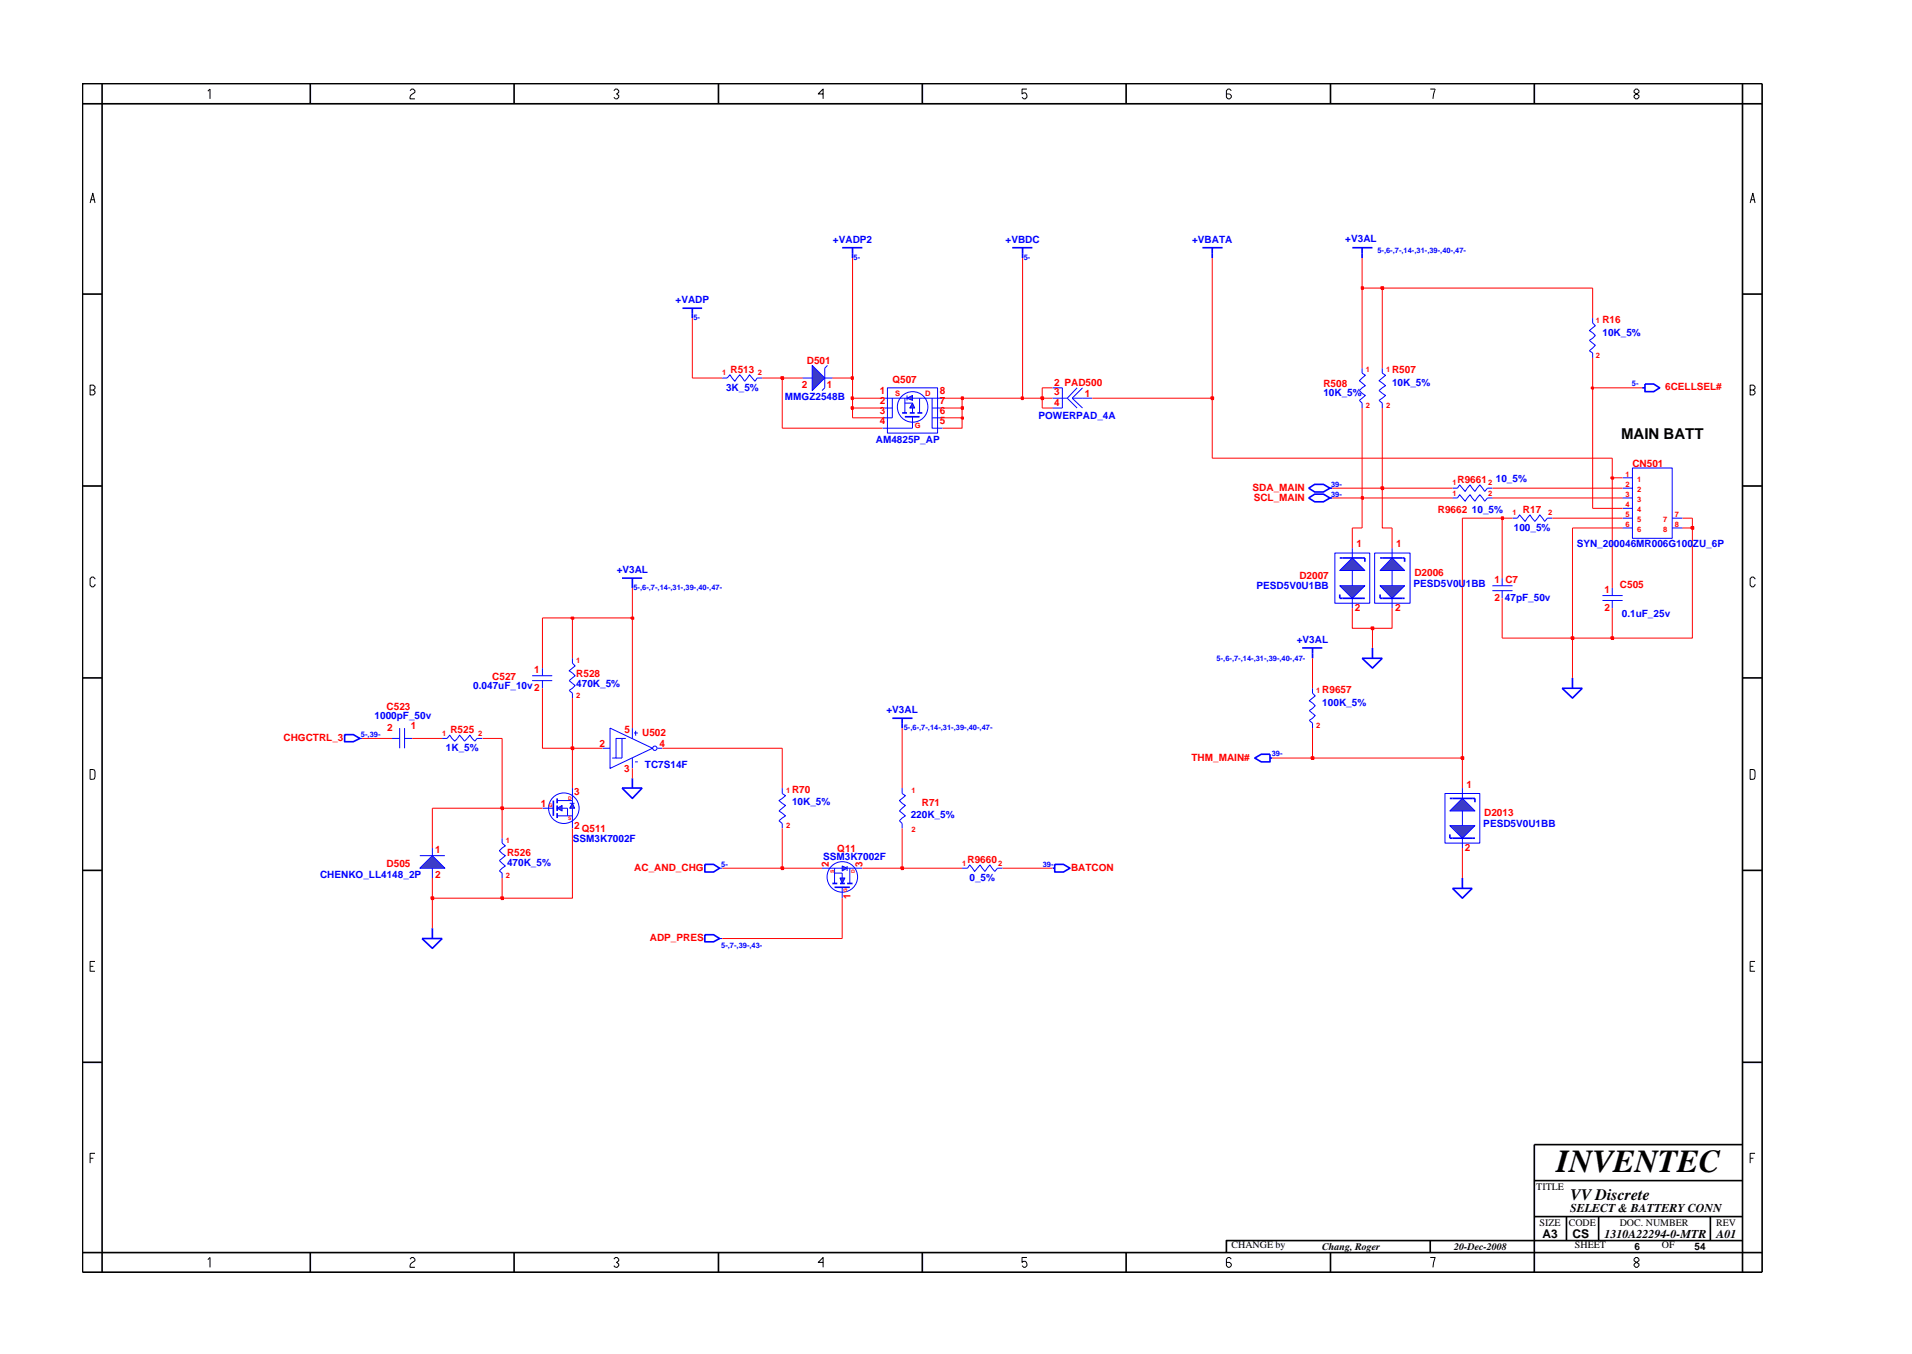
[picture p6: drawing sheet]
<svg xmlns="http://www.w3.org/2000/svg" width="297mm" height="210mm" viewBox="0 0 297 210" stroke-linecap="round" stroke-linejoin="round" font-family="sans-serif">
<g fill="none" stroke="#00f" stroke-width=".16">
<path d="M112.2 58.7h.8l.4-.5 .8 1 .7-1 .8 1 .7-1 .9 1 .3-.5h.8M124.7 58.7h1.5M128.1 58.7h1.2M128.6 56.8l-.5 .4v3l-.4 .4M211.6 57.2v.7l.5 .4-.9 .8 .9 .8-.9 .7 .9 .8-.9 .8 .4 .4v.8M247.4 49.4v.8l.4 .4-.9 .7 .9 .8-.9 .8 .9 .7-.9 .9 .5 .3v.8M225.7 77.3h.7l.4-.5 .8 1 .8-1 .7 1 .8-1 .8 1 .4-.5h.7M252.1 74.2h1.5M252.1 77.3h1.5M252.1 75.8h1.5M252.1 78.9h1.5M253.6 72.7h6.2v10.9h-6.2z"/>
<path d="M252.1 80.5h1.5M252.1 82h1.5M259.8 80.5h1.6M259.8 82h1.6M88.9 102.2v.8l.5 .4-1 .8 1 .7-1 .8 1 .8-1 .7 .5 .4v.8M121.5 122.4v.8l.5 .4-1 .7 1 .8-1 .8 1 .8-1 .8 .5 .4v.7"/>
</g>
<path d="M203.3 77.3l.9-.6h1.4l1 .6-1 .6h-1.4zM206.6 77.3h.4M211.6 102.2h3.1l-1.5 1.5zM213.2 100.6v1.6" fill="none" stroke="#00f" stroke-width=".25"/>
<path d="M126.2 56.8l1.9 1.9-1.9 1.9z" fill="#3c3cc8"/>
<g fill="none" stroke="#00f" stroke-width=".16">
<path d="M126.2 56.8l1.9 1.9-1.9 1.9zM141.8 64.7v1.8M248.9 92.5h3.2M248.9 93.2h3.2M250.5 91.3v1.2M250.5 93.2v1.2M93.6 116.2h1.2M94.8 113.1l6.6 3.1-6.6 3.1zM96.6 114.7v3h-.9M97.2 114.7h-1.5v3h-.6M98.2 113.1v1.6M98.2 117.7v1.6"/>
<path d="M98.5 113.8h.6M98.7 118.3h.4M98.7 113.5v.7M102.1 116.2h.8M78 130.2v.7l.5 .4-.9 .8 .9 .8-.9 .7 .9 .9-.9 .7 .4 .4v.7M140.2 122.4v.8l.5 .4-1 .7 1 .8-1 .8 1 .8-1 .8 .5 .4v.7"/>
<circle cx="101.7" cy="116.2" r=".34"/>
</g>
<path d="M157.3 38.5h3.1M158.9 38.5v1.6M186.8 38.5h3.1M188.3 38.5v1.6M140.6 64.7h2.3M65.6 145.7h3.1l-1.5 1.6zM67.2 144.1v1.6" fill="none" stroke="#00f" stroke-width=".25"/>
<path d="M140.9 61.8l.9-.4v.8z" fill="#3c3cc8"/>
<path d="M140.9 61.8l.9-.4v.8zM140.9 61.4v.8" fill="none" stroke="#00f" stroke-width=".16"/>
<path d="M141.8 62.6l.3 .8h-.8z" fill="#3c3cc8"/>
<g fill="none" stroke="#00f" stroke-width=".16">
<path d="M214.7 57.2v.7l.6 .4-1.1 .8 1.1 .8-1.1 .7 1.1 .8-1.1 .8 .5 .4v.8M137.1 61.8h3.8M137.1 63.4h1.5M137.1 66.5h4.7M137.9 60.2h7.8v7.1h-7.8zM138.6 61.8v3.1h-1.5M140.6 61.8v2.3M140.6 62.6h1.2M141.8 62.6l.3 .8h-.8zM141.8 61.8h4.6M141.8 63.4v.7M142.9 61.8v2.3"/>
<path d="M144.8 64.9h1.6M144.8 61.8v4.7h1.6M144.8 63.4h1.6M55.9 114.7h.3M65.2 132.9h3.9M67.2 131.7v1.2M67.2 134.8v1.5M111.8 145.7h.4"/>
<circle cx="141.8" cy="63.2" r="2.37"/>
</g>
<g fill="none" stroke="#00f" stroke-width=".25">
<path d="M130.8 38.5h3.2M132.4 38.5v1.6M210.1 38.5h3.1M211.6 38.5v1.6M106 47.9h3.1M107.6 47.9v1.5M140.2 64.1h.7M141.3 64.1h.8M142.5 64.1h.8M96.6 89.8h3.2M98.2 89.8v1.5M53.5 114.1h1.4l1 .6-1 .5h-1.4z"/>
<path d="M202.3 100.6h3.1M203.9 100.6v1.6M163.5 134.8h.4M163.9 134.2h1.3l1 .6-1 .6h-1.3zM225.7 138h3l-1.5 1.5zM227.2 136.3v1.7M109.5 145.1h1.4l.9 .6-.9 .5h-1.4z"/>
</g>
<path d="M65.2 134.8l2-1.9 1.9 1.9z" fill="#3c3cc8"/>
<path d="M235 80.5h.7l.4-.5 .8 1 .8-1 .7 1 .8-1 .8 1 .4-.5h.8M60.9 114.7h1.2M62.1 113.1v3.1M62.9 113.1v3.1M62.9 114.7h1.1M68.7 114.7h.8l.4-.5 .7 .9 .8-.9 .8 .9 .8-.9 .8 .9 .3-.4h.9M65.2 134.8l2-1.9 1.9 1.9zM130.8 137.8v1.7" fill="none" stroke="#00f" stroke-width=".16"/>
<g fill="none" stroke="#00f" stroke-width=".25">
<path d="M255.6 59.6h1.3l.9 .6-.9 .6h-1.3zM203.3 75.8l.9-.6h1.4l1 .6-1 .6h-1.4zM206.6 75.8h.4M255.1 60.2h.5M138.6 111.5h3.2M140.2 111.5v1.6M194.9 117.7l1-.6h1.4v1.2h-1.4zM197.3 117.7h.3M242.7 106.9h3.1l-1.5 1.5zM244.3 105.3v1.6M96.6 122.4h3.2l-1.6 1.6zM98.2 120.8v1.6"/>
<path d="M129.7 137.8h2.3"/>
</g>
<path d="M130.8 134.5l.8 .3-.8 .4z" fill="#3c3cc8"/>
<path d="M130.8 134.5l.8 .3-.8 .4zM131.6 134.5v.7" fill="none" stroke="#00f" stroke-width=".16"/>
<path d="M130.5 136.3h.8l-.5 .9z" fill="#3c3cc8"/>
<g fill="none" stroke="#00f" stroke-width=".16">
<path d="M127.7 134.8h3.1M129.7 134.8v2.4M129.7 135.6h1.1v.7M130.5 136.3h.8l-.5 .9zM131.6 134.8h2.4M132 134.8v2.4"/>
<circle cx="130.9" cy="136.2" r="2.37"/>
</g>
<path d="M129.3 137.2h.8M130.5 137.2h.8M131.6 137.2h.8" fill="none" stroke="#00f" stroke-width=".25"/>
<path d="M214.4 91h3.8l-1.9 1.9z" fill="#3c3cc8"/>
<path d="M214.4 91h3.8l-1.9 1.9z" fill="none" stroke="#00f" stroke-width=".16"/>
<path d="M216.3 86.6l1.9 2h-3.8z" fill="#3c3cc8"/>
<g fill="none" stroke="#00f" stroke-width=".16">
<path d="M163.5 61.8h2.3M163.5 60.2h1.5v3.2h-1.5M165.8 61.8l1.5 1.6M166.6 61.8h3.1M166.6 61.8l1.6 1.6M167.3 60.2l-1.5 1.6M168.2 60.2l-1.6 1.6M213.6 85.9h5.5v7.8h-5.5zM216.3 86.6l1.9 2h-3.8zM216.3 85.1v1.5M216.3 88.6v2.4M216.3 92.9v1.5"/>
<path d="M231.8 91h3.2M231.8 91.7h3.2M233.4 89.8v1.2M233.4 91.7v1.2M82.7 105.7h3.1M82.7 104.9h3.1M84.3 103.7v1.2M84.3 105.7v1.2M203.9 106.9v.7l.4 .5-.9 .7 .9 .8-.9 .7 .9 .8-.9 .8 .5 .4v.8M84.3 125.5h1.7M111.8 134.8h.4"/>
</g>
<path d="M214.4 92.3v.6h3.8M214.4 86.6h3.8v.6M86 124.3v2.4M109.5 134.2h1.4l.9 .6-.9 .6h-1.4z" fill="none" stroke="#00f" stroke-width=".25"/>
<path d="M88.9 124.7l.4 .8h-.8z" fill="#3c3cc8"/>
<path d="M88.5 124.7h.8M88.9 124.7l.4 .8h-.8z" fill="none" stroke="#00f" stroke-width=".16"/>
<path d="M86.6 125.5l.7-.4v.8z" fill="#3c3cc8"/>
<g fill="none" stroke="#00f" stroke-width=".16">
<path d="M86.6 124.3h2.3M86.6 125.5l.7-.4v.8zM86.6 126.7h2.3M87.3 125.5h.9v1.2M88.9 122.4v2.3M88.9 125.5v3.1"/>
<circle cx="87.6" cy="125.5" r="2.37"/>
</g>
<path d="M86.6 124v.7M86.6 125.1v.8M86.6 126.3v.7" fill="none" stroke="#00f" stroke-width=".25"/>
<path d="M208.1 91h3.9l-1.9 1.9z" fill="#3c3cc8"/>
<path d="M208.1 91h3.9l-1.9 1.9z" fill="none" stroke="#00f" stroke-width=".16"/>
<path d="M208.1 88.6l2-2 1.9 2z" fill="#3c3cc8"/>
<path d="M207.4 85.9h5.4v7.8h-5.4zM208.1 88.6l2-2 1.9 2zM210.1 85.1v1.5M210.1 88.6v2.4M210.1 92.9v1.5" fill="none" stroke="#00f" stroke-width=".16"/>
<path d="M208.1 86.6h3.9v.6M208.1 92.3v.6h3.9" fill="none" stroke="#00f" stroke-width=".25"/>
<path d="M225.2 128.2h3.9l-1.9 2z" fill="#3c3cc8"/>
<path d="M225.2 128.2h3.9l-1.9 2z" fill="none" stroke="#00f" stroke-width=".16"/>
<path d="M225.2 125.9l2-1.9 1.9 1.9z" fill="#3c3cc8"/>
<path d="M225.7 75.8h.7l.4-.5 .8 1 .8-1 .7 1 .8-1 .8 1 .4-.5h.7M149.5 134.8h.8l.4-.5 .7 1 .9-1 .7 1 .8-1 .7 1 .5-.5h.7M224.5 123.2h5.4v7.7h-5.4zM225.2 125.9l2-1.9 1.9 1.9zM227.2 122.4v1.6M227.2 125.9v2.3M227.2 130.2v1.5" fill="none" stroke="#00f" stroke-width=".16"/>
<path d="M225.2 124h3.9v.6M225.2 129.6v.6h3.9" fill="none" stroke="#00f" stroke-width=".25"/>
<path d="M67.2 139.5v4.6M130.8 139.5v6.2h-18.6" fill="none" stroke="#f00" stroke-width=".16"/>
<path d="M67 139.3h.3v.3h-.3z" fill="#8e2323"/>
<path d="M67 139.3h.3v.3h-.3z" fill="none" stroke="#f00" stroke-width=".25"/>
<path d="M67.2 136.3v3.2h10.8" fill="none" stroke="#f00" stroke-width=".16"/>
<path d="M77.8 139.3h.4v.3h-.4z" fill="#8e2323"/>
<path d="M77.8 139.3h.4v.3h-.4z" fill="none" stroke="#f00" stroke-width=".25"/>
<path d="M88.9 128.6v10.9h-10.9v-3.2M112.2 134.8h9.3M227.2 131.7v4.6" fill="none" stroke="#f00" stroke-width=".16"/>
<path d="M121.4 134.6h.3v.4h-.3z" fill="#8e2323"/>
<path d="M121.4 134.6h.3v.4h-.3z" fill="none" stroke="#f00" stroke-width=".25"/>
<path d="M121.5 128.6v6.2h6.2M134 134.8h6.2" fill="none" stroke="#f00" stroke-width=".16"/>
<path d="M140 134.6h.3v.4h-.3z" fill="#8e2323"/>
<path d="M140 134.6h.3v.4h-.3z" fill="none" stroke="#f00" stroke-width=".25"/>
<path d="M78 130.2v-4.7h-10.8v6.2M140.2 128.6v6.2h9.3M155.7 134.8h7.8" fill="none" stroke="#f00" stroke-width=".16"/>
<path d="M77.8 125.3h.4v.4h-.4z" fill="#8e2323"/>
<path d="M77.8 125.3h.4v.4h-.4z" fill="none" stroke="#f00" stroke-width=".25"/>
<path d="M78 114.7v10.8h6.3M88.9 116.2v6.2M98.2 119.3v1.5M121.5 116.2v6.2M140.2 113.1v9.3M197.6 117.7h6.3M227.2 117.7v4.7" fill="none" stroke="#f00" stroke-width=".16"/>
<path d="M203.7 117.5h.4v.4h-.4z" fill="#8e2323"/>
<path d="M203.7 117.5h.4v.4h-.4z" fill="none" stroke="#f00" stroke-width=".25"/>
<path d="M203.9 113.1v4.6h23.3" fill="none" stroke="#f00" stroke-width=".16"/>
<path d="M227 117.5h.4v.4h-.4z" fill="#8e2323"/>
<path d="M227 117.5h.4v.4h-.4z" fill="none" stroke="#f00" stroke-width=".25"/>
<path d="M227.2 80.5v37.2M84.3 106.9v9.3h4.6" fill="none" stroke="#f00" stroke-width=".16"/>
<path d="M88.8 116h.3v.4h-.3z" fill="#8e2323"/>
<path d="M88.8 116h.3v.4h-.3z" fill="none" stroke="#f00" stroke-width=".25"/>
<path d="M84.3 96v7.7M88.9 96v6.2M98.2 96v17.1M213.2 97.6v3M233.4 92.9v6.2h10.9v6.2M56.2 114.7h4.7M64 114.7h4.7M75 114.7h3M88.9 108.4v7.8h4.7M102.9 116.2h18.6M203.9 102.2v4.7" fill="none" stroke="#f00" stroke-width=".16"/>
<path d="M244.1 98.9h.4v.4h-.4z" fill="#8e2323"/>
<path d="M244.1 98.9h.4v.4h-.4z" fill="none" stroke="#f00" stroke-width=".25"/>
<path d="M244.3 82v17.1h6.2" fill="none" stroke="#f00" stroke-width=".16"/>
<path d="M250.3 98.9h.3v.4h-.3z" fill="#8e2323"/>
<path d="M250.3 98.9h.3v.4h-.3z" fill="none" stroke="#f00" stroke-width=".25"/>
<path d="M210.1 94.4v3.2h3.1M262.9 82v17.1h-12.4v-4.7" fill="none" stroke="#f00" stroke-width=".16"/>
<path d="M213 97.4h.4v.3h-.4z" fill="#8e2323"/>
<path d="M213 97.4h.4v.3h-.4z" fill="none" stroke="#f00" stroke-width=".25"/>
<path d="M84.3 96h4.6M216.3 94.4v3.2h-3.1" fill="none" stroke="#f00" stroke-width=".16"/>
<path d="M88.8 95.9h.3v.2h-.3z" fill="#8e2323"/>
<path d="M88.8 95.9h.3v.2h-.3z" fill="none" stroke="#f00" stroke-width=".25"/>
<path d="M88.9 96h9.3" fill="none" stroke="#f00" stroke-width=".16"/>
<path d="M98.1 95.9h.3v.2h-.3z" fill="#8e2323"/>
<path d="M98.1 95.9h.3v.2h-.3z" fill="none" stroke="#f00" stroke-width=".25"/>
<path d="M211.6 77.3v4.7h-1.5v3.1M214.7 75.8v6.2h1.6v3.1M250.5 74.2v17.1M98.2 91.3v4.7M233.4 80.5v9.3M244.3 82h7.8M261.4 82h1.5" fill="none" stroke="#f00" stroke-width=".16"/>
<path d="M262.7 81.8h.4v.4h-.4z" fill="#8e2323"/>
<path d="M262.7 81.8h.4v.4h-.4z" fill="none" stroke="#f00" stroke-width=".25"/>
<path d="M227.2 80.5h6.2M262.9 80.5v1.5" fill="none" stroke="#f00" stroke-width=".16"/>
<path d="M233.3 80.3h.2v.3h-.2z" fill="#8e2323"/>
<path d="M233.3 80.3h.2v.3h-.2z" fill="none" stroke="#f00" stroke-width=".25"/>
<path d="M207 77.3h4.6M247.4 60.2v18.7h4.7M233.4 80.5h1.6M241.2 80.5h10.9M261.4 80.5h1.5" fill="none" stroke="#f00" stroke-width=".16"/>
<path d="M211.5 77.2h.3v.3h-.3z" fill="#8e2323"/>
<path d="M211.5 77.2h.3v.3h-.3z" fill="none" stroke="#f00" stroke-width=".25"/>
<path d="M207 75.8h7.7M211.6 63.4v13.9h14.1M231.8 77.3h20.3" fill="none" stroke="#f00" stroke-width=".16"/>
<path d="M214.6 75.6h.3v.4h-.3z" fill="#8e2323"/>
<path d="M214.6 75.6h.3v.4h-.3z" fill="none" stroke="#f00" stroke-width=".25"/>
<path d="M214.7 63.4v12.4h11M231.8 75.8h20.3" fill="none" stroke="#f00" stroke-width=".16"/>
<path d="M250.3 74.1h.3v.3h-.3z" fill="#8e2323"/>
<path d="M250.3 74.1h.3v.3h-.3z" fill="none" stroke="#f00" stroke-width=".25"/>
<path d="M121.5 58.7v7.8h15.6M132.4 63.4v1.5h4.7M146.4 64.9h3.1v1.6h-3.1M188.3 61.8v9.3h62.2v3.1h1.6" fill="none" stroke="#f00" stroke-width=".16"/>
<path d="M149.4 64.8h.2v.3h-.2z" fill="#8e2323"/>
<path d="M149.4 64.8h.2v.3h-.2z" fill="none" stroke="#f00" stroke-width=".25"/>
<path d="M149.5 63.4v1.5" fill="none" stroke="#f00" stroke-width=".16"/>
<path d="M132.3 63.2h.2v.3h-.2z" fill="#8e2323"/>
<path d="M132.3 63.2h.2v.3h-.2z" fill="none" stroke="#f00" stroke-width=".25"/>
<path d="M132.4 61.8v1.6h4.7M146.4 63.4h3.1" fill="none" stroke="#f00" stroke-width=".16"/>
<path d="M149.4 63.2h.2v.3h-.2z" fill="#8e2323"/>
<path d="M149.4 63.2h.2v.3h-.2z" fill="none" stroke="#f00" stroke-width=".25"/>
<path d="M149.5 61.8v1.6M161.9 61.8v1.6h1.6" fill="none" stroke="#f00" stroke-width=".16"/>
<path d="M132.3 61.7h.2v.3h-.2z" fill="#8e2323"/>
<path d="M132.3 61.7h.2v.3h-.2z" fill="none" stroke="#f00" stroke-width=".25"/>
<path d="M132.4 58.7v3.1h4.7M146.4 61.8h3.1" fill="none" stroke="#f00" stroke-width=".16"/>
<path d="M149.4 61.7h.2v.3h-.2z" fill="#8e2323"/>
<path d="M149.4 61.7h.2v.3h-.2z" fill="none" stroke="#f00" stroke-width=".25"/>
<path d="M149.5 61.8h9.4" fill="none" stroke="#f00" stroke-width=".16"/>
<path d="M158.7 61.7h.2v.3h-.2z" fill="#8e2323"/>
<path d="M158.7 61.7h.2v.3h-.2z" fill="none" stroke="#f00" stroke-width=".25"/>
<path d="M158.9 40.1v21.7h3" fill="none" stroke="#f00" stroke-width=".16"/>
<path d="M161.7 61.7h.4v.3h-.4z" fill="#8e2323"/>
<path d="M161.7 61.7h.4v.3h-.4z" fill="none" stroke="#f00" stroke-width=".25"/>
<path d="M161.9 60.2v1.6h1.6M169.7 61.8h18.6" fill="none" stroke="#f00" stroke-width=".16"/>
<path d="M188.2 61.7h.3v.3h-.3z" fill="#8e2323"/>
<path d="M188.2 61.7h.3v.3h-.3z" fill="none" stroke="#f00" stroke-width=".25"/>
<path d="M188.3 40.1v21.7M161.9 60.2h1.6" fill="none" stroke="#f00" stroke-width=".16"/>
<path d="M247.3 60.1h.2v.3h-.2z" fill="#8e2323"/>
<path d="M247.3 60.1h.2v.3h-.2z" fill="none" stroke="#f00" stroke-width=".25"/>
<path d="M107.6 49.4v9.3h4.6M118.4 58.7h3.1M247.4 55.6v4.6h7.7" fill="none" stroke="#f00" stroke-width=".16"/>
<path d="M121.4 58.5h.3v.4h-.3z" fill="#8e2323"/>
<path d="M121.4 58.5h.3v.4h-.3z" fill="none" stroke="#f00" stroke-width=".25"/>
<path d="M121.5 58.7h3.2M129.3 58.7h3.1" fill="none" stroke="#f00" stroke-width=".16"/>
<path d="M132.3 58.5h.2v.4h-.2z" fill="#8e2323"/>
<path d="M132.3 58.5h.2v.4h-.2z" fill="none" stroke="#f00" stroke-width=".25"/>
<path d="M132.4 40.1v18.6M211.6 44.7v12.5M214.7 44.7v12.5M247.4 44.7v4.7" fill="none" stroke="#f00" stroke-width=".16"/>
<path d="M211.5 44.6h.3v.3h-.3z" fill="#8e2323"/>
<path d="M211.5 44.6h.3v.3h-.3z" fill="none" stroke="#f00" stroke-width=".25"/>
<path d="M211.6 40.1v4.6h3.1" fill="none" stroke="#f00" stroke-width=".16"/>
<path d="M214.6 44.6h.3v.3h-.3z" fill="#8e2323"/>
<path d="M214.6 44.6h.3v.3h-.3z" fill="none" stroke="#f00" stroke-width=".25"/>
<path d="M214.7 44.7h32.7" fill="none" stroke="#f00" stroke-width=".16"/>
<g fill="none" stroke="#000" stroke-width=".25">
<path d="M12.8 13h261v184.6h-261zM12.8 16.1h261M15.9 13v184.6M48.2 13v3.1M79.9 13v3.1M111.6 13v3.1M143.3 13v3.1M174.9 13v3.1M206.7 13v3.1M238.4 13v3.1M270.7 13v184.6M12.8 45.7h3.1"/>
<path d="M270.7 45.7h3.1M12.8 75.5h3.1M270.7 75.5h3.1M12.8 105.3h3.1M270.7 105.3h3.1M12.8 135.2h3.1M270.7 135.2h3.1M12.8 165h3.1M270.7 177.7h-32.3v19.9M270.7 165h3.1M12.8 194.5h261M48.2 194.5v3.1"/>
<path d="M79.9 194.5v3.1M111.6 194.5v3.1M143.3 194.5v3.1M174.9 194.5v3.1M206.7 194.5v3.1M222.2 192.6v1.9M238.4 183.3h32.3M238.4 188.9h32.3M243.4 188.9v3.7M248.4 188.9v3.7M265.7 188.9v3.7M270.7 192.6h-80.2v1.9"/>
</g>
<g fill="none" stroke="#000" stroke-width=".16">
<path d="M32.3 14.2l.3-.4v1.6M63.7 14.1l.3-.3h.2l.3 .3v.2l-.5 .4-.3 .4v.3h.8M95.4 14.1l.2-.3h.3l.2 .3v.2l-.3 .3 .3 .2v.3l-.2 .3h-.3l-.2-.3M127.9 14.6h-.8l.8-.8v1.6M159.5 13.8h-.7v.8l.2-.2a.5 .5 0 0 1 .5 .7l-.2 .3h-.3l-.2-.3M191.3 14.1l-.3-.3h-.2l-.3 .3v1l.3 .3h.2l.3-.3v-.3l-.3-.2h-.5M222.2 13.8h.8l-.4 1.6M253.9 14.1l.2-.3h.3l.2 .3v.2l-.7 .5v.3l.2 .3h.3l.2-.3v-.3l-.7-.5zM14 31.5l.4-1.5 .4 1.5M14.1 31h.6M271.9 31.5l.4-1.5 .4 1.5M272 31h.6"/>
<path d="M14 59.8h.5l.3 .3v.2l-.3 .3 .3 .2v.3l-.3 .2h-.5zM14 60.6h.5M271.9 60.6h.5l.3-.3v-.2l-.3-.3h-.5v1.5h.5l.3-.2v-.3l-.3-.2M14.8 89.9l-.3-.3h-.2l-.3 .3v1l.3 .2h.2l.3-.2v-.2M272.7 89.9l-.3-.3h-.3l-.2 .3v1l.2 .2h.3l.3-.2v-.2M14 119.5l.7 .1 .1 .2-.1 1.1-.7 .1zM271.9 119.5l.7 .1 .1 .2-.1 1.1-.7 .1zM14 150.1h.5M14.8 149.3h-.8v1.5h.8M271.9 150.1h.5M272.7 149.3h-.8v1.5h.8M14 179.9h.5"/>
<path d="M14.8 179.1h-.8v1.5M271.9 179.9h.5M272.7 179.1h-.8v1.5M32.3 195.6l.3-.3v1.5M63.7 195.5l.3-.2h.2l.3 .2v.3l-.5 .3-.3 .4v.3h.8M95.4 195.5l.2-.2h.3l.2 .2v.3l-.3 .2 .3 .3v.2l-.2 .3h-.3l-.2-.3M127.9 196h-.8l.8-.7v1.5M159.5 195.3h-.7v.7l.2-.1a.5 .5 0 0 1 .5 .6l-.2 .3h-.3l-.2-.3M191.3 195.5l-.3-.2h-.2l-.3 .2v1l.3 .3h.2l.3-.3v-.2l-.3-.3h-.5M222.2 195.3h.8l-.4 1.5M254.1 195.3l-.2 .2v.3l.7 .5v.2l-.2 .3h-.3l-.2-.3v-.2l.7-.5v-.3l-.2-.2z"/>
</g>
<text font-size="5" x="241.8" y="182">INVENTEC</text>
<text font-size="2.5" x="244" y="186.3">VV Discrete</text>
<text font-size="2.3" x="251.9" y="68.1">MAIN BATT</text>
<g font-size="1.9">
<text x="244" y="188.2">SELECT &amp; BATTERY CONN</text>
<text x="239.6" y="192.2">A3</text>
<text x="244.3" y="192.3">CS</text>
<text x="249.3" y="192.2">1310A22294-0-MTR</text>
<text x="266.6" y="192.2">A01</text>
</g>
<g font-size="1.6" fill="#00f">
<text x="129.4" y="37.7">+VADP2</text>
<text x="156.2" y="37.7">+VBDC</text>
<text x="185.2" y="37.7">+VBATA</text>
<text x="209" y="37.6">+V3AL</text>
<text x="104.9" y="47">+VADP</text>
<text x="248.9" y="52.1">10K_5%</text>
<text x="216.3" y="59.9">10K_5%</text>
<text x="112.8" y="60.6">3K_5%</text>
<text x="121.9" y="62.2">MMGZ2548B</text>
<text x="161.3" y="65.1">POWERPAD_4A</text>
<text x="205.6" y="61.5">10K_5%</text>
<text x="136.1" y="68.8">AM4825P_AP</text>
<text x="232.4" y="74.9">10_5%</text>
<text x="228.7" y="79.7">10_5%</text>
<text x="235.2" y="82.4">100_5%</text>
<text x="95.8" y="89">+V3AL</text>
<text x="245" y="84.9">SYN_200046MR006G100ZU_6P</text>
<text x="195.2" y="91.5">PESD5V0U1BB</text>
<text x="219.6" y="91.2">PESD5V0U1BB</text>
<text x="233.8" y="93.3">47pF_50v</text>
<text x="252" y="95.8">0.1uF_25v</text>
<text x="201.5" y="99.9">+V3AL</text>
<text x="73.5" y="107">0.047uF_10v2</text>
<text x="89.5" y="106.7">470K_5%</text>
<text x="58.2" y="111.7">1000pF_50v</text>
<text x="137.7" y="110.8">+V3AL</text>
<text x="205.4" y="109.6">100K_5%</text>
<text x="69.3" y="116.6">1K_5%</text>
<text x="100.2" y="119.3">TC7S14F</text>
<text x="123" y="125.1">10K_5%</text>
<text x="89" y="130.8">SSM3K7002F</text>
<text x="141.5" y="127">220K_5%</text>
<text x="230.4" y="128.4">PESD5V0U1BB</text>
<text x="49.7" y="136.3">CHENKO_LL4148_2P</text>
<text x="78.8" y="134.5">470K_5%</text>
<text x="127.9" y="133.5">SSM3K7002F</text>
<text x="150.6" y="136.8">0_5%</text>
</g>
<g font-size="1.6" fill="#f00">
<text x="248.9" y="50.2">R16</text>
<text x="113.5" y="57.9">R513</text>
<text x="125.3" y="56.5">D501</text>
<text x="138.6" y="59.4">Q507</text>
<text x="163.8" y="59.9">2 PAD500</text>
<text x="216.3" y="57.9">R507</text>
<text x="124.6" y="60.2">2</text>
<text x="128.5" y="60.2">1</text>
<text x="136.7" y="61.2">1</text>
<text x="136.7" y="62.7">2</text>
<text x="136.7" y="64.4">3</text>
<text x="136.7" y="65.9">4</text>
<text x="146" y="61.2">8</text>
<text x="146" y="62.7">7</text>
<text x="146" y="64.4">6</text>
<text x="146" y="65.9">5</text>
<text x="163.8" y="61.4">3</text>
<text x="163.8" y="63">4</text>
<text x="168.5" y="61.6">1</text>
<text x="205.6" y="60.1">R508</text>
<text x="258.7" y="60.6">6CELLSEL#</text>
<text x="194.6" y="76.2">SDA_MAIN</text>
<text x="194.8" y="77.7">SCL_MAIN</text>
<text x="226.4" y="75">R9661</text>
<text x="253.6" y="72.5">CN501</text>
<text x="223.4" y="79.7">R9662</text>
<text x="236.6" y="79.7">R17</text>
<text x="201.9" y="89.9">D2007</text>
<text x="210.7" y="85">1</text>
<text x="216.9" y="85">1</text>
<text x="219.7" y="89.5">D2006</text>
<text x="210.5" y="94.8">2</text>
<text x="216.8" y="94.8">2</text>
<text x="232.2" y="90.5">1 C7</text>
<text x="232.2" y="93.3">2</text>
<text x="249.3" y="92.1">1</text>
<text x="249.3" y="94.8">2</text>
<text x="251.7" y="91.4">C505</text>
<text x="76.5" y="105.6">C527</text>
<text x="83" y="104.5">1</text>
<text x="89.5" y="105.2">R528</text>
<text x="205.4" y="107.6">R9657</text>
<text x="60.1" y="110.3">C523</text>
<text x="60.1" y="113.5">2</text>
<text x="63.8" y="113.2">1</text>
<text x="70" y="113.8">R525</text>
<text x="97" y="113.8">5</text>
<text x="44" y="115">CHGCTRL_3</text>
<text x="93.1" y="116">2</text>
<text x="97" y="119.9">3</text>
<text x="99.8" y="114.2">U502</text>
<text x="102.5" y="115.9">4</text>
<text x="185.1" y="118.1">THM_MAIN#</text>
<text x="84" y="125.3">1</text>
<text x="89.2" y="123.5">3</text>
<text x="123" y="123.2">R70</text>
<text x="143.2" y="125.2">R71</text>
<text x="227.8" y="122.3">1</text>
<text x="89.2" y="128.7">2</text>
<text x="90.4" y="129.1">Q511</text>
<text x="230.6" y="126.8">D2013</text>
<text x="60.1" y="134.6">D505</text>
<text x="67.6" y="136.3">2</text>
<text x="67.6" y="132.4">1</text>
<text x="78.8" y="133">R526</text>
<text x="98.5" y="135.2">AC_AND_CHG</text>
<text x="128.8" y="134.6" transform="rotate(-90 128.8 134.6)">2</text>
<text x="130.1" y="132.3">Q11</text>
<text x="134" y="134.6" transform="rotate(-90 134 134.6)">3</text>
<text x="150.3" y="134.1">R9660</text>
<text x="166.4" y="135.2">BATCON</text>
<text x="227.6" y="132.1">2</text>
<text x="132.1" y="139.6" transform="rotate(-90 132.1 139.6)">1</text>
<text x="101" y="146.1">ADP_PRES</text>
</g>
<g font-size="1.6">
<text x="238.7" y="184.8">TITLE</text>
<text x="239.2" y="190.4">SIZE</text>
<text x="243.7" y="190.4">CODE</text>
<text x="251.6" y="190.4">DOC. NUMBER</text>
<text x="266.6" y="190.4">REV</text>
<text x="191.3" y="193.9">CHANGE by</text>
<text x="205.4" y="194.1">Chang, Roger</text>
<text x="225.9" y="194.1">20-Dec-2008</text>
<text x="244.7" y="193.9">SHEET</text>
<text x="253.9" y="194.1">6</text>
<text x="258.2" y="193.9">OF</text>
<text x="263.3" y="194.1">54</text>
</g>
<g font-size="1.2" fill="#00f">
<text x="132.6" y="40.4">5-</text>
<text x="159" y="40.4">5-</text>
<text x="214" y="39.3">5-,6-,7-,14-,31-,39-,40-,47-</text>
<text x="107.7" y="49.7">5-</text>
<text x="253.5" y="59.9">5-</text>
<text x="206.8" y="77.2">39-</text>
<text x="206.8" y="75.6">39-</text>
<text x="98.4" y="91.6">5-,6-,7-,14-,31-,39-,40-,47-</text>
<text x="189" y="102.7">5-,6-,7-,14-,31-,39-,40-,47-</text>
<text x="140.4" y="113.3">5-,6-,7-,14-,31-,39-,40-,47-</text>
<text x="56.1" y="114.4">5-,39-</text>
<text x="197.6" y="117.4">39-</text>
<text x="112" y="134.6">5-</text>
<text x="162" y="134.6">39-</text>
<text x="112" y="147.3">5-,7-,39-,43-</text>
</g>
<g font-size="1.2" fill="#f00">
<text x="247.9" y="50.1">1</text>
<text x="112.2" y="58.3">1</text>
<text x="117.7" y="58.3">2</text>
<text x="212.2" y="57.8">1</text>
<text x="215.3" y="57.8">1</text>
<text x="247.9" y="55.6">2</text>
<text x="139.1" y="61.5">S</text>
<text x="143.7" y="61.5">D</text>
<text x="212.2" y="63.4">2</text>
<text x="215.3" y="63.4">2</text>
<text x="142.1" y="66.5">G</text>
<text x="225.7" y="77">1</text>
<text x="225.7" y="75.4">1</text>
<text x="231.2" y="77">2</text>
<text x="231.2" y="75.4">2</text>
<text x="252.5" y="74">1</text>
<text x="252.5" y="75.6">2</text>
<text x="252.5" y="77.2">3</text>
<text x="254.4" y="74.8">1</text>
<text x="254.4" y="76.4">2</text>
<text x="254.4" y="77.9">3</text>
<text x="235" y="80">1</text>
<text x="240.5" y="80">2</text>
<text x="252.5" y="78.7">4</text>
<text x="252.5" y="80.3">5</text>
<text x="252.5" y="81.8">6</text>
<text x="254.4" y="79.4">4</text>
<text x="254.4" y="81.1">5</text>
<text x="254.4" y="82.6">6</text>
<text x="258.4" y="81.1">7</text>
<text x="258.4" y="82.6">8</text>
<text x="260.2" y="80.3">7</text>
<text x="260.2" y="81.8">8</text>
<text x="89.5" y="102.9">1</text>
<text x="204.5" y="107.6">1</text>
<text x="89.5" y="108.4">2</text>
<text x="204.5" y="113.1">2</text>
<text x="68.7" y="114.2">1</text>
<text x="74.3" y="114.2">2</text>
<text x="122.1" y="123.1">1</text>
<text x="141.6" y="123.2">1</text>
<text x="78.6" y="130.9">1</text>
<text x="122.1" y="128.6">2</text>
<text x="141.6" y="129.2">2</text>
<text x="78.6" y="136.3">2</text>
<text x="149.5" y="134.5">1</text>
<text x="155.1" y="134.5">2</text>
</g>
<g font-size=".8" fill="#f00">
<text x="85.3" y="125.3">G</text>
<text x="88.3" y="124.2">D</text>
<text x="88.3" y="127.3">S</text>
<text x="129.6" y="135.5" transform="rotate(-90 129.6 135.5)">S</text>
<text x="132.8" y="135.5" transform="rotate(-90 132.8 135.5)">D</text>
<text x="131.6" y="138.5" transform="rotate(-90 131.6 138.5)">G</text>
</g>
</svg>
